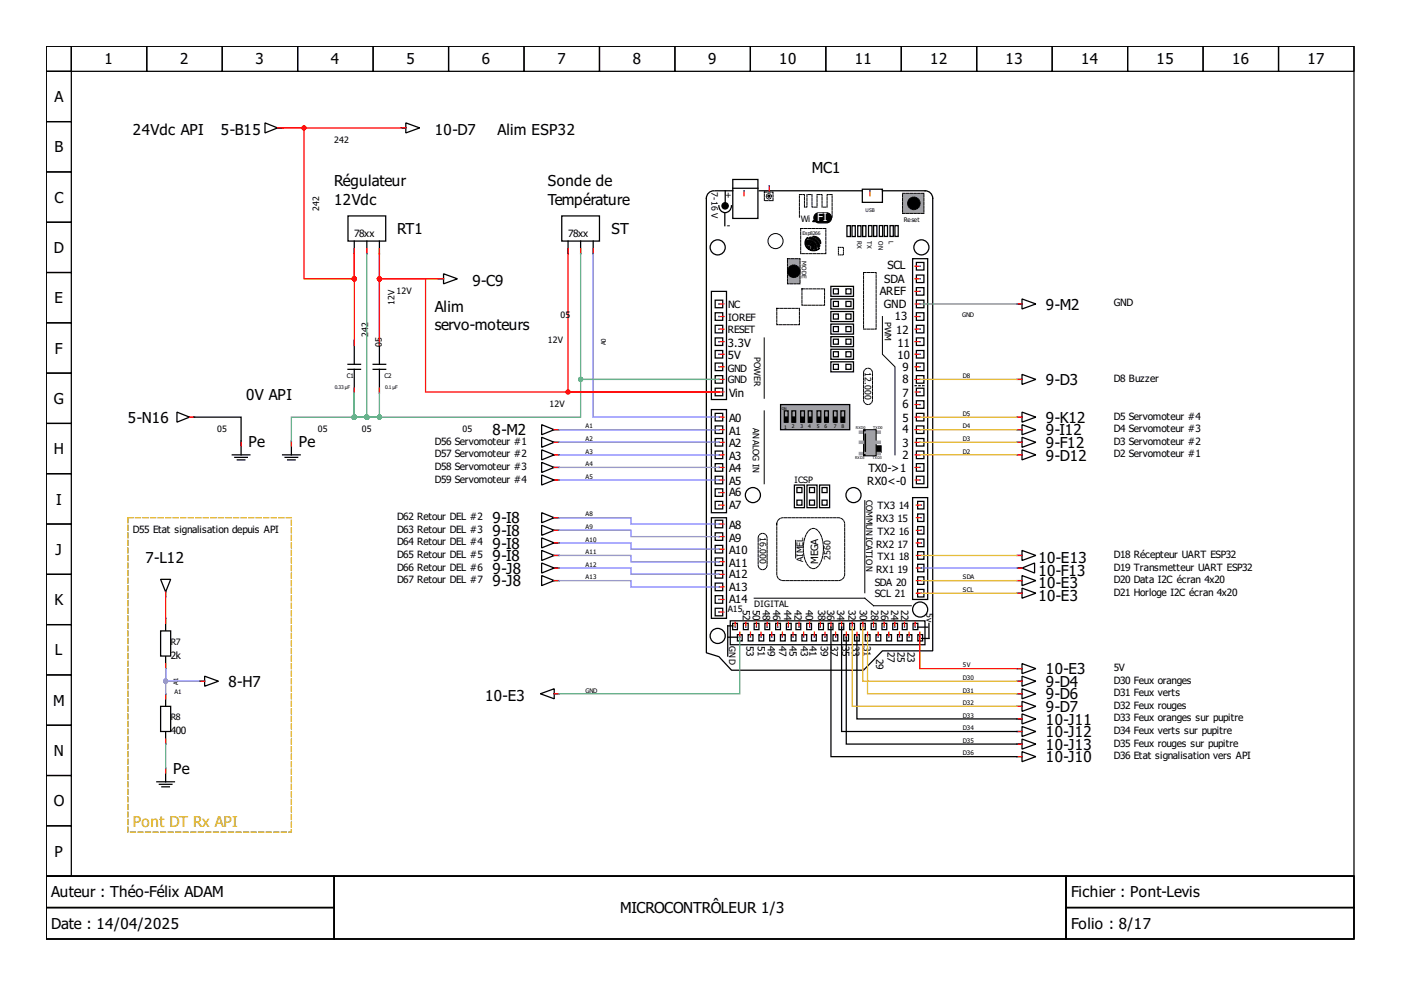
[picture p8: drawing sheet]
<svg xmlns="http://www.w3.org/2000/svg" width="297mm" height="210mm" viewBox="0 0 297 210" stroke-linecap="round" stroke-linejoin="round" font-family="sans-serif">
<g fill="none" stroke="#000" stroke-width=".27">
<path d="M9.8 9.8h277.3v176h-277.3zM9.8 9.8h5.3v5.3h-5.3zM9.8 15.1h5.3v10.7h-5.3zM15.1 9.8h16v5.3h-16zM31.1 9.8h16v5.3h-16zM47.1 9.8h16v5.3h-16zM63.1 9.8h16v5.3h-16zM79.1 9.8h16v5.3h-16zM95.1 9.8h16v5.3h-16zM111.1 9.8h16v5.3h-16zM127.1 9.8h16v5.3h-16zM143.1 9.8h16v5.3h-16z"/>
<path d="M159.1 9.8h16v5.3h-16zM175.1 9.8h16v5.3h-16zM191.1 9.8h16v5.3h-16zM207.1 9.8h16v5.3h-16zM223.1 9.8h16v5.3h-16zM239.1 9.8h16v5.3h-16zM255.1 9.8h16v5.3h-16zM271.1 9.8h16v5.3h-16zM9.8 25.8h5.3v10.7h-5.3zM9.8 36.5h5.3v10.6h-5.3zM9.8 47.1h5.3v10.7h-5.3zM9.8 57.8h5.3v10.6h-5.3z"/>
<path d="M119.1 45.8h8v5.3h-8zM120.4 51.1v2.7M123.1 51.1v2.7M125.8 51.1v2.7M9.8 68.4h5.3v10.7h-5.3zM9.8 79.1h5.3v10.7h-5.3zM9.8 89.8h5.3v10.6h-5.3zM9.8 100.4h5.3v10.7h-5.3zM9.8 111.1h5.3v10.7h-5.3zM9.8 121.8h5.3v10.6h-5.3zM9.8 132.4h5.3v10.7h-5.3zM35.1 131.1v10.7"/>
<path d="M9.8 143.1h5.3v10.7h-5.3zM9.8 153.8h5.3v10.6h-5.3zM9.8 164.4h5.3v10.7h-5.3zM9.8 175.1h5.3v10.7h-5.3zM9.8 185.8h277.3v13.3h-277.3zM9.8 185.8h61v6.6h-61zM9.8 192.4h61v6.7h-61zM70.8 185.8h155.2v13.3h-155.2zM226 185.8h61.1v6.6h-61.1zM226 192.4h61.1v6.7h-61.1z"/>
</g>
<path d="M27.1 109.8h34.7v66.6h-34.7z" fill="none" stroke="#aa0" stroke-width=".27" stroke-dasharray="1.1 .5"/>
<path d="M120.4 52.7v1.1M123.1 52.7v1.1M125.8 52.7v1.1" fill="none" stroke="#f00" stroke-width=".27"/>
<path d="M120.4 53.8h.1M123.1 53.8h.1M125.8 53.8h.1" fill="none" stroke="#00f" stroke-width=".27"/>
<path d="M34.1 133.8h2.1v5.3h-2.1z" fill-rule="evenodd" fill="#fff" stroke="#000" stroke-width=".27"/>
<path d="M35.1 131.1v1.1M35.1 140.7v1.1" fill="none" stroke="#f00" stroke-width=".27"/>
<path d="M35.1 131.1h.1M35.1 141.8h.1" fill="none" stroke="#00f" stroke-width=".27"/>
<path d="M191.4 41h4.5v4.2h-4.5z" fill-rule="evenodd" fill="#a0a0a4" stroke="#000" stroke-width=".21" stroke-dasharray=".5 .3"/>
<circle cx="193.8" cy="43.1" r="1.33" fill="#000" stroke="#000" stroke-width=".21" stroke-dasharray=".1 .3"/>
<path d="M167 54.8h2.6v5.4h-2.6z" fill-rule="evenodd" fill="#a0a0a4" stroke="#000" stroke-width=".21" stroke-dasharray=".5 .3"/>
<circle cx="164.4" cy="51.1" r="1.6" fill="none" stroke="#000" stroke-width=".21"/>
<path d="M185.4 96.5h.2z" fill-rule="evenodd" fill="#000" stroke="#000" stroke-width=".27"/>
<path d="M165.5 85.8h14.7v5.3h-14.7z" fill-rule="evenodd" fill="#a0a0a4" stroke="#000" stroke-width=".27"/>
<g fill="#000" stroke="#000" stroke-width=".21">
<path d="M171.1 50.4l.1-.1a1.71 1.71 0 0 0 0 2.3 .23 .23 0 0 1 .2-.4 .23 .23 0 0 1 .3 .3 .23 .23 0 0 1-.3 .2 2.18 2.18 0 0 0 2.4 0 1.76 1.76 0 0 1-2.4 .1 1.76 1.76 0 0 1-.3-2.4z" fill-rule="evenodd"/>
<path d="M171 51a1.47 1.47 0 0 1 1.6 .2 1.47 1.47 0 0 1 .4 1.6h-.3v-.2a1.06 1.06 0 0 0-.5-1 1.06 1.06 0 0 0-1.1-.1 1.02 1.02 0 0 1 1.1 .3 1.02 1.02 0 0 1 .2 1.1 .3 .3 0 0 1-.4-.1 .3 .3 0 0 1 0-.4 .66 .66 0 0 0-.9-.4z" fill-rule="evenodd"/>
<path d="M171.5 50.4l.2-.1a2.02 2.02 0 0 1 2.1 2l-.4 .2a1.93 1.93 0 0 0-2-1.8z" fill-rule="evenodd"/>
<path d="M172.4 50.1a1.38 1.38 0 0 1 1.5 1.6 2.76 2.76 0 0 0-1.6-1.5z" fill-rule="evenodd"/>
<path d="M185.8 94.5h1v1.4h-1z" fill-rule="evenodd"/>
</g>
<path d="M183.4 78.4a.94 .94 0 0 1 1-.2 .94 .94 0 0 1 .6 .9v5.7a.95 .95 0 0 1-1 1 .95 .95 0 0 1-.9-1v-5.7zM161 113.4a.94 .94 0 0 1 1.1-.2 .94 .94 0 0 1 .5 .9v5.7a.95 .95 0 0 1-.9 1 .95 .95 0 0 1-1-1v-5.7z" fill="none" stroke="#000" stroke-width=".21" stroke-dasharray=".5 .3"/>
<g fill="#a0a0a4" stroke="#a0a0a4" stroke-width=".21">
<path d="M182.2 95.9h4.5v.5h-4.5z" fill-rule="evenodd"/>
<path d="M182.2 91.4h4.5v.5h-4.5z" fill-rule="evenodd"/>
</g>
<g fill="#000" stroke="#000" stroke-width=".27">
<path d="M185.2 92h.4v3.8h-.4z" fill-rule="evenodd"/>
<path d="M185.5 91.2l.2 .1z" fill-rule="evenodd"/>
</g>
<path d="M183.1 91.1h2.7v5.5h-2.7z" fill-rule="evenodd" fill="#a0a0a4" stroke="#000" stroke-width=".21"/>
<path d="M182.2 93.5h4.5v.5h-4.5z" fill-rule="evenodd" fill="#a0a0a4" stroke="#a0a0a4" stroke-width=".21"/>
<g fill="#000" stroke="#000" stroke-width=".27">
<path d="M172.8 45.6l.2-.3a3.8 3.8 0 0 1 2.6-.1 1.07 1.07 0 0 1 .7 1.2 1.07 1.07 0 0 1-1.1 .8h-1.6a1.07 1.07 0 0 1-.9-.5 1.07 1.07 0 0 1 .1-1.1z" fill-rule="evenodd"/>
<path d="M166.4 88.4h.5v1.1h-.5z" fill-rule="evenodd"/>
<path d="M168 88.4h.6v1.1h-.6z" fill-rule="evenodd"/>
<path d="M169.9 88.4h.5v1.1h-.5z" fill-rule="evenodd"/>
<path d="M171.5 88.4h.5v1.1h-.5z" fill-rule="evenodd"/>
<path d="M173.4 88.4h.5v1.1h-.5z" fill-rule="evenodd"/>
<path d="M175 88.4h.5v1.1h-.5z" fill-rule="evenodd"/>
<path d="M176.8 88.4h.6v1.1h-.6z" fill-rule="evenodd"/>
<path d="M178.4 88.4h.6v1.1h-.6z" fill-rule="evenodd"/>
<path d="M183.2 96.4l.2 .1z" fill-rule="evenodd"/>
<path d="M183.2 91.2l.2 .1z" fill-rule="evenodd"/>
<path d="M183.5 92v3.7z" fill-rule="evenodd"/>
<circle cx="153.7" cy="43.6" r=".67"/>
</g>
<path d="M162 71.6v12.8M187.1 67.1v8l2.7 2.7v18.6M162 87.1v15.5M168.7 114.6v3.7M183.4 106.1v19.6M159.9 126.8h23.5l1.8 1.6h8" fill="none" stroke="#000" stroke-width=".21"/>
<g fill="none" stroke="#000" stroke-width=".27">
<path d="M155.4 38.1h5.3v8.2h-5.3zM155.4 39.9h5.3M73.8 45.8h8v5.3h-8zM75.1 51.1v2.7M77.8 51.1v2.7M80.4 51.1v2.7M151.4 40.5a1.6 1.6 0 0 0-1.6 1.6v96.3l2.6 .8 2.7 2.9h28l4-4.1h10.7v-95.9a1.6 1.6 0 0 0-1.6-1.6h-9.1M151.6 40.5h3.8M152.4 43.6a1.34 1.34 0 0 0 1.3 1.5 1.34 1.34 0 0 0 1.4-1.5M153.7 45.2v2.7M153.8 40.5v2.6M161 40.5h21.8"/>
<path d="M172.3 47l.3-.3 .2 .3zM179.6 47.8h.7v2.4h-.7zM180.6 47.8h.7v2.4h-.7zM181.9 47.8h.6v2.4h-.6zM182.8 40.1h4.3v2.8h-4.3zM182.9 47.8h.7v2.4h-.7zM184.1 47.8h.8v2.3h-.8zM185.2 47.8h.7v2.3h-.7zM186.4 47.8h.7v2.3h-.7zM187.5 47.8h.7v2.3h-.7zM188.7 47.8h.7v2.3h-.7zM189.7 47.8h.7v2.3h-.7z"/>
<path d="M193.5 54.8h3.2v48.6h-3.2zM194.3 58.3h1.6v1.6h-1.6zM194.3 55.6h1.6v1.6h-1.6zM73.8 78.3h2.6M73.8 77.2h2.6M75.1 72.4v4.8M75.1 78.3v4.8M79.1 78.3h2.7M79.1 77.2h2.7M80.4 72.4v4.8M80.4 78.3v4.8M150.8 61.8h3.2v22.9h-3.2z"/>
<path d="M151.6 63.6h1.6v1.6h-1.6zM151.6 66.3h1.6v1.6h-1.6zM151.6 71.6h1.6v1.6h-1.6zM151.6 69h1.6v1.6h-1.6zM151.6 74.3h1.6v1.6h-1.6zM151.6 79.6h1.6v1.6h-1.6zM151.6 77h1.6v1.6h-1.6zM176.2 63.4h4.8v2.1h-4.8zM176.2 71.4h4.8v2.1h-4.8zM176.2 76.7h4.8v2.1h-4.8zM176.2 60.7h4.8v2.1h-4.8zM176.2 68.7h4.8v2.1h-4.8z"/>
<path d="M176.2 66h4.8v2.2h-4.8zM176.2 74h4.8v2.2h-4.8zM176.7 77.2h1.1v1.1h-1.1zM176.7 71.9h1.1v1.1h-1.1zM176.7 63.9h1.1v1.1h-1.1zM176.7 74.6h1.1v1h-1.1zM176.7 66.6h1.1v1h-1.1zM176.7 61.2h1.1v1.1h-1.1zM176.7 69.2h1.1v1.1h-1.1zM179.4 77.2h1v1.1h-1zM179.4 61.2h1v1.1h-1zM179.4 69.2h1v1.1h-1z"/>
<path d="M179.4 63.9h1v1.1h-1zM179.4 71.9h1v1.1h-1zM179.4 74.6h1v1h-1zM179.4 66.6h1v1h-1zM194.3 61h1.6v1.6h-1.6zM194.3 79.6h1.6v1.6h-1.6zM194.3 74.3h1.6v1.6h-1.6zM194.3 77h1.6v1.6h-1.6zM194.3 66.3h1.6v1.6h-1.6zM194.3 71.6h1.6v1.6h-1.6zM194.3 69h1.6v1.6h-1.6zM194.3 63.6h1.6v1.6h-1.6z"/>
<path d="M150.8 86.8h3.2v21.9h-3.2zM151.6 90.3h1.6v1.6h-1.6zM151.6 95.6h1.6v1.6h-1.6zM151.6 98.3h1.6v1.6h-1.6zM151.6 93h1.6v1.6h-1.6zM151.6 87.6h1.6v1.6h-1.6zM151.6 82.3h1.6v1.6h-1.6zM166.3 87.1h.8v2.4h-.8zM167.9 87.1h.8v2.4h-.8zM169.8 87.1h.8v2.4h-.8zM171.4 87.1h.8v2.4h-.8zM173.2 87.1h.8v2.4h-.8z"/>
<path d="M174.8 87.1h.8v2.4h-.8zM176.7 87.1h.8v2.4h-.8zM178.3 87.1h.8v2.4h-.8zM194.3 90.3h1.6v1.6h-1.6zM194.3 93h1.6v1.6h-1.6zM194.3 87.6h1.6v1.6h-1.6zM194.3 85h1.6v1.6h-1.6zM194.3 82.3h1.6v1.6h-1.6zM194.3 98.3h1.6v1.6h-1.6zM194.3 95.6h1.6v1.6h-1.6zM150.8 109.8h3.2v21.3h-3.2zM151.6 113h1.6v1.6h-1.6z"/>
<path d="M151.6 118.3h1.6v1.6h-1.6zM151.6 115.6h1.6v1.6h-1.6zM151.6 106.3h1.6v1.6h-1.6zM151.6 103.6h1.6v1.6h-1.6zM151.6 101h1.6v1.6h-1.6zM151.6 110.3h1.6v1.6h-1.6zM168.4 102.8h2.2v4.8h-2.2zM169 106h1v1.1h-1zM169 103.4h1v1h-1zM171.1 102.8h2.1v4.8h-2.1zM171.6 106h1.1v1.1h-1.1zM171.6 103.4h1.1v1h-1.1z"/>
<path d="M173.8 102.8h2.1v4.8h-2.1zM174.3 103.4h1.1v1h-1.1zM174.3 106h1.1v1.1h-1.1zM193.5 105.5h3.2v21.6h-3.2zM194.3 101h1.6v1.6h-1.6zM194.6 111.6h1.3v1.6h-1.3zM194.6 117h1.3v1.6h-1.3zM194.6 114.3h1.3v1.6h-1.3zM194.6 119.6h1.3v1.6h-1.3zM194.6 106.3h1.3v1.6h-1.3zM194.6 109h1.3v1.6h-1.3zM151.6 126.3h1.6v1.6h-1.6z"/>
<path d="M151.6 123.6h1.6v1.6h-1.6zM151.6 121h1.6v1.6h-1.6zM151.6 129h1.6v1.6h-1.6zM154.3 135.1h2.1M154.8 131.6h41.3v5.1h-41.3zM155.3 132.2h1v1.3h-1zM155.4 132.7h-1.1v6.4M156.3 134.6h1.1v1.3h-1.1zM157.6 132.2h1v1.3h-1zM158.6 134.6h1v1.3h-1zM159.9 132.2h1v1.3h-1zM160.9 134.6h1v1.3h-1z"/>
<path d="M162.2 132.2h1v1.3h-1zM163.2 134.6h1v1.3h-1zM164.5 132.2h1v1.3h-1zM165.5 134.6h1v1.3h-1zM166.7 132.2h1v1.3h-1zM167.7 134.6h1.1v1.3h-1.1zM168.8 132.2h1v1.3h-1zM170 134.6h1v1.3h-1zM171 132.2h1.1v1.3h-1.1zM172.1 134.6h1v1.3h-1zM173.6 132.2h1v1.3h-1zM174.3 134.6h1v1.3h-1z"/>
<path d="M175.6 132.2h1v1.3h-1zM176.6 134.6h1v1.3h-1zM177.9 132.2h1v1.3h-1zM178.9 134.6h1v1.3h-1zM180.2 132.2h1v1.3h-1zM181.2 134.6h1v1.3h-1zM182.4 132.2h1.1v1.3h-1.1zM183.5 134.6h1v1.3h-1zM184.7 132.2h1v1.3h-1zM185.7 134.6h1v1.3h-1zM187 132.2h1v1.3h-1zM188 134.6h1v1.3h-1z"/>
<path d="M189.3 132.2h1v1.3h-1zM190.3 134.6h1v1.3h-1zM191.3 132.2h1v1.3h-1zM192.3 134.6h1v1.3h-1zM193.6 132.2h1v1.3h-1zM194.6 125h1.3v1.6h-1.3zM194.6 122.3h1.3v1.6h-1.3zM194.6 133h2.1M194.6 134.6h1v1.3h-1zM197 132.2v3.2h-1.6M35.1 147.1v10.7"/>
<circle cx="152.2" cy="52.4" r="1.6"/>
<circle cx="163" cy="41.6" r=".2"/>
<circle cx="195.4" cy="52.4" r="1.6"/>
<circle cx="159.6" cy="105" r="1.6"/>
<circle cx="181" cy="105" r="1.6"/>
<circle cx="152.2" cy="134.8" r="1.6"/>
<circle cx="195.1" cy="129.2" r="1.6"/>
</g>
<circle cx="168.3" cy="57.5" r="1.33" fill="#000" stroke="#000" stroke-width=".21" stroke-dasharray=".1 .3"/>
<path d="M162.1 40.7h1.8v1.8h-1.8zM169.8 48.4h5.3v5.4h-5.3zM176.4 46v-4.7h-1v2.6h-1.1v-2.6h-1.1v2.6h-1v-2.6h-1.1v2.6h-.5v-2.6h-1.1v4.7M183.1 57.8h2.7v12h-2.7zM164.7 65.4h4.8v3.4h-4.8zM170 61.2h4.8v3.5h-4.8zM165 110.3l.6-.5h.4h11.8a1.33 1.33 0 0 1 1.3 1.3v10.7a1.33 1.33 0 0 1-1.3 1.3h-11.8a1.33 1.33 0 0 1-1.3-1.3v-10.7zM171.6 112.4a1.48 1.48 0 0 1 2.4 .9 6.8 6.8 0 0 1-.7 6.9 1.48 1.48 0 0 1-2.4-.9 6.8 6.8 0 0 1 .7-6.9z" fill="none" stroke="#000" stroke-width=".21" stroke-dasharray=".5 .3"/>
<g fill="none" stroke="#000" stroke-width=".21" stroke-dasharray=".1 .3">
<path d="M177.8 52.4h1v1.6h-1z"/>
<circle cx="163" cy="41.6" r=".56"/>
</g>
<path d="M194 81.8h2.2" fill="none" stroke="#000" stroke-width=".27" stroke-dasharray=".3 .5"/>
<g fill="none" stroke="#f00" stroke-width=".27">
<path d="M163.1 39.4v1.1M75.1 52.7v1.1M77.8 52.7v1.1M80.4 52.7v1.1M157.8 40.5v1M184.4 40.5v1M194 59.1h1.1M194 56.4h1.1M75.1 72.2v1M80.4 72.2v1M152.4 75.1h1.1M152.4 67.1h1.1"/>
<path d="M152.4 72.4h1.1M152.4 77.8h1.1M152.4 69.8h1.1M152.4 64.4h1.1M194 75.1h1.1M194 67.1h1.1M194 72.4h1.1M194 61.8h1.1M194 77.8h1.1M194 69.8h1.1M194 64.4h1.1M75.1 82.3v1.1"/>
<path d="M80.4 82.3v1.1M152.4 80.4h1.1M152.4 83.1h1.1M152.4 88.4h1.1M152.4 91.1h1.1M152.4 99.1h1.1M152.4 96.4h1.1M152.4 93.8h1.1M194 80.4h1.1M194 83.1h1.1M194 85.8h1.1M194 88.4h1.1"/>
<path d="M194 91.1h1.1M194 99.1h1.1M194 96.4h1.1M194 93.8h1.1M152.4 101.8h1.1M152.4 111.1h1.1M152.4 116.4h1.1M152.4 119.1h1.1M152.4 113.8h1.1M152.4 107.1h1.1M152.4 104.4h1.1M194 101.8h1.1"/>
<path d="M194.3 107.1h1.1M194.3 109.8h1.1M194.3 112.4h1.1M194.3 115.1h1.1M194.3 117.8h1.1M152.4 121.8h1.1M152.4 124.4h1.1M152.4 127.1h1.1M152.4 129.8h1.1M155.9 131.9v1.1M156.9 134v1.1M158.1 131.9v1.1"/>
<path d="M159.1 134v1.1M160.4 131.9v1.1M161.4 134v1.1M162.6 131.9v1.1M163.6 134v1.1M164.9 131.9v1.1M165.9 134v1.1M167.2 131.9v1.1M168.1 134v1.1M169.4 131.9v1.1M170.4 134v1.1M171.7 131.9v1.1"/>
<path d="M172.7 134v1.1M173.9 131.9v1.1M174.9 134v1.1M176.2 131.9v1.1M177.2 134v1.1M178.4 131.9v1.1M179.4 134v1.1M180.7 131.9v1.1M181.7 134v1.1M182.9 131.9v1.1M183.9 134v1.1M185.2 131.9v1.1"/>
<path d="M186.2 134v1.1M187.5 131.9v1.1M188.5 134v1.1M189.7 131.9v1.1M190.7 134v1.1M191.8 131.9v1.1M192.8 134v1.1M194 131.9v1.1M194.3 120.4h1.1M194.3 123.1h1.1M194.3 125.8h1.1M195 134v1.1"/>
</g>
<g fill="none" stroke="#00f" stroke-width=".27">
<path d="M163.1 39.4h.1M75.1 53.8h.1M77.8 53.8h.1M80.4 53.8h.1M157.8 40.5h.1M184.4 40.5h.1M195.1 56.4h.1M195.1 59.1h.1M75.1 72.2h.1M80.4 72.2h.1M152.4 64.4h.1M152.4 67.1h.1"/>
<path d="M152.4 69.8h.1M152.4 72.4h.1M152.4 75.1h.1M152.4 77.8h.1M195.1 61.8h.1M195.1 64.4h.1M195.1 67.1h.1M195.1 69.8h.1M195.1 72.4h.1M195.1 75.1h.1M195.1 77.8h.1M75.1 83.4h.1"/>
<path d="M80.4 83.4h.1M152.4 80.4h.1M152.4 83.1h.1M152.4 88.4h.1M152.4 91.1h.1M152.4 93.8h.1M152.4 96.4h.1M152.4 99.1h.1M195.1 80.4h.1M195.1 83.1h.1M195.1 85.8h.1M195.1 88.4h.1"/>
<path d="M195.1 91.1h.1M195.1 93.8h.1M195.1 96.4h.1M195.1 99.1h.1M152.4 101.8h.1M152.4 104.4h.1M152.4 107.1h.1M152.4 111.1h.1M152.4 113.8h.1M152.4 116.4h.1M152.4 119.1h.1M195.1 101.8h.1"/>
<path d="M195.4 107.1h.1M195.4 109.8h.1M195.4 112.4h.1M195.4 115.1h.1M195.4 117.8h.1M152.4 121.8h.1M152.4 124.4h.1M152.4 127.1h.1M152.4 129.8h.1M155.9 133h.1M156.9 135.1h.1M158.1 133h.1"/>
<path d="M159.1 135.1h.1M160.4 133h.1M161.4 135.1h.1M162.6 133h.1M163.6 135.1h.1M164.9 133h.1M165.9 135.1h.1M167.2 133h.1M168.1 135.1h.1M169.4 133h.1M170.4 135.1h.1M171.7 133h.1"/>
<path d="M172.7 135.1h.1M173.9 133h.1M174.9 135.1h.1M176.2 133h.1M177.2 135.1h.1M178.4 133h.1M179.4 135.1h.1M180.7 133h.1M181.7 135.1h.1M182.9 133h.1M183.9 135.1h.1M185.2 133h.1"/>
<path d="M186.2 135.1h.1M187.5 133h.1M188.5 135.1h.1M189.7 133h.1M190.7 135.1h.1M191.8 133h.1M192.8 135.1h.1M194 133h.1M195 135.1h.1M195.4 120.4h.1M195.4 123.1h.1M195.4 125.8h.1"/>
</g>
<path d="M34.1 149.8h2.1v5.3h-2.1z" fill-rule="evenodd" fill="#fff" stroke="#000" stroke-width=".27"/>
<g fill="none" stroke="#f00" stroke-width=".27">
<path d="M58.8 27.1h1.1M59.9 27.1h4.5v32h10.7v-5.3v18.4M86 27.1h-26.1M120.4 53.8v29.3h32h-62.2v-24h-9.8v13.1v-18.4v5.3h13.6M215.6 64.4h1.1M40.2 88.4h1.1M51.1 93.5v1.1M61.8 93.5v1.1M117.5 91.1h1.1M117.5 93.8h1.1M117.5 96.4h1.1M117.5 99.1h1.1"/>
<path d="M215.6 91.1h1.1M215.6 93.8h1.1M215.6 80.4h1.1M215.6 96.4h1.1M215.6 88.4h1.1M117.5 101.8h1.1M117.5 117.8h1.1M117.5 115.1h1.1M117.5 112.4h1.1M117.5 109.8h1.1M215.6 117.8h1.1M35.1 125.5v5.6"/>
<path d="M117.5 120.4h1.1M117.5 123.1h1.1M195 135.1v6.7h21.7M215.6 120.4h1.1M215.6 123.1h1.1M215.6 125.8h1.1M35.1 147.1v1.1M35.1 156.7v1.1M42.3 144.4h1.1M117.5 147.1h1.1M215.6 152.4h1.1M215.6 157.8h1.1"/>
<path d="M215.6 144.4h1.1M215.6 149.8h1.1M215.6 147.1h1.1M215.6 155.1h1.1M35.1 162.8v1.1M215.6 160.4h1.1"/>
</g>
<g fill="none" stroke="#00f" stroke-width=".27">
<path d="M59.9 27.1h.1M85 27.1h.1M93 59.1h.1M215.6 64.4h.1M41.3 88.4h.1M51.1 93.5h.1M61.8 93.5h.1M118.6 91.1h.1M118.6 93.8h.1M118.6 96.4h.1M118.6 99.1h.1M215.6 80.4h.1"/>
<path d="M215.6 88.4h.1M215.6 91.1h.1M215.6 93.8h.1M215.6 96.4h.1M118.6 101.8h.1M118.6 109.8h.1M118.6 112.4h.1M118.6 115.1h.1M118.6 117.8h.1M215.6 117.8h.1M35.1 126.6h.1M118.6 120.4h.1"/>
<path d="M118.6 123.1h.1M215.6 120.4h.1M215.6 123.1h.1M215.6 125.8h.1M35.1 147.1h.1M35.1 157.8h.1M42.3 144.4h.1M118.6 147.1h.1M215.6 141.8h.1M215.6 144.4h.1M215.6 147.1h.1M215.6 149.8h.1"/>
<path d="M215.6 152.4h.1M215.6 155.1h.1M215.6 157.8h.1M35.1 162.8h.1M215.6 160.4h.1"/>
</g>
<g fill="none" stroke="#000" stroke-width=".27">
<path d="M56.2 26.1l2.6 1-2.6 1.1zM58.8 27.1h.8M85.2 27.1h.8M86 26.1l3 1-3 1.1zM93.2 59.1h.8M94 58l3 1.1-3 1.1zM215.9 64.4h.8M216.7 79.4l2.9 1-2.9 1.1zM216.7 63.4l2.9 1-2.9 1.1zM37.5 87.4l2.7 1-2.7 1.1zM40.2 88.4h.8M41.3 88.4h9.8v5.1"/>
<path d="M49.2 96.4h3.8M49.8 97h2.6M50.3 97.5h1.6M51.1 93.8v2.6M59.9 96.4h3.7M60.4 97h2.7M61 97.5h1.6M61.8 93.8v2.6M114.8 92.7l2.7 1.1-2.7 1zM114.8 90l2.7 1.1-2.7 1.1zM114.8 98l2.7 1.1-2.7 1.1zM114.8 95.4l2.7 1-2.7 1.1z"/>
<path d="M117.5 91.1h.8M117.5 93.8h.8M117.5 96.4h.8M117.5 99.1h.8M215.9 91.1h.8M215.9 93.8h.8M215.9 80.4h.8M215.9 96.4h.8M215.9 88.4h.8M216.7 90l2.9 1.1-2.9 1.1zM216.7 95.4l2.9 1-2.9 1.1zM216.7 92.7l2.9 1.1-2.9 1z"/>
<path d="M216.7 87.4l2.9 1-2.9 1.1zM114.8 100.7l2.7 1.1-2.7 1zM114.8 119.4l2.7 1-2.7 1.1zM114.8 114l2.7 1.1-2.7 1.1zM114.8 111.4l2.7 1-2.7 1.1zM114.8 108.7l2.7 1.1-2.7 1zM114.8 116.7l2.7 1.1-2.7 1zM117.5 101.8h.8M117.5 117.8h.8M117.5 115.1h.8M117.5 112.4h.8M117.5 109.8h.8"/>
<path d="M215.9 117.8h.8M216.7 116.7l2.9 1.1-2.9 1zM34.1 122.8h2.1l-1.1 2.7zM35.1 125.5v.8M114.8 122l2.7 1.1-2.7 1.1zM117.5 120.4h.8M117.5 123.1h.8M176.2 133v27.4h39.4M178.4 133v22.1h37.2M179.4 135.1v22.7h36.2M181.7 135.1v17.3h33.9M215.9 120.4h.8"/>
<path d="M215.9 123.1h.8M215.9 125.8h.8M216.7 120.4l2.7-1v2.1zM216.7 122l2.9 1.1-2.9 1.1zM216.7 124.7l2.9 1.1-2.9 1zM42.6 144.4h.8M43.4 143.4l2.9 1-2.9 1.1zM114.6 147.1l2.9-1.1v2.2zM117.5 147.1h.8M215.9 152.4h.8M215.9 157.8h.8M215.9 141.8h.8"/>
<path d="M215.9 144.4h.8M215.9 149.8h.8M215.9 147.1h.8M215.9 155.1h.8M216.7 151.4l2.9 1-2.9 1.1zM216.7 156.7l2.9 1.1-2.9 1zM216.7 140.7l2.9 1.1-2.9 1zM216.7 143.4l2.9 1-2.9 1.1zM216.7 159.4l2.9 1-2.9 1.1zM216.7 148.7l2.9 1.1-2.9 1zM216.7 154l2.9 1.1-2.9 1.1zM216.7 146l2.9 1.1-2.9 1.1z"/>
<path d="M33.3 165.8h3.7M33.8 166.3h2.7M34.3 166.8h1.6M35.1 163.1v2.7M215.9 160.4h.8"/>
</g>
<g fill="none" stroke="#55f" stroke-width=".27">
<path d="M125.8 53.8v34.6h26.6M118.6 93.8h33.8M118.6 96.4h33.8M118.6 99.1h33.8M118.6 91.1h33.8M118.6 101.8h33.8M118.6 109.8h15.2v1.3h18.6M118.6 115.1h15.2v1.3h18.6M118.6 112.4h15.2v1.4h18.6M118.6 117.8h15.2v1.3h18.6M118.6 123.1h15.2v1.3h18.6M118.6 120.4h15.2v1.4h18.6"/>
<path d="M195.4 120.4h20.2M42.3 144.4h-7.2v-2.6v5.3"/>
</g>
<path d="M195.1 91.1h20.5M195.1 96.4h20.5M195.1 93.8h20.5M195.1 80.4h20.5M195.1 88.4h20.5M195.4 117.8h20.2M180.7 133v16.8h34.9M182.9 133v11.4h32.7M183.9 135.1v12h31.7M195.4 125.8h20.2M195.4 123.1h20.2" fill="none" stroke="#fa0" stroke-width=".27"/>
<path d="M77.8 53.8v34.6h-2.7v-5M123.1 53.8v26.6h29.3h-29.3v8h-48v-5M195.1 64.4h20.5M75.1 83.4v5h5.3v-5M75.1 83.4v5h-13.3v5.1M156.9 135.1v12h-38.3M35.1 157.8v5" fill="none" stroke="#55aa7f" stroke-width=".27"/>
<g fill="#55aa7f" stroke="#55aa7f" stroke-width=".27">
<circle cx="75.1" cy="88.4" r=".4"/>
<circle cx="123.1" cy="80.4" r=".4"/>
<circle cx="80.4" cy="88.4" r=".4"/>
<circle cx="77.8" cy="88.4" r=".4"/>
</g>
<circle cx="35.1" cy="144.4" r=".4" fill="#55f" stroke="#55f" stroke-width=".27"/>
<g fill="#f00" stroke="#f00" stroke-width=".27">
<circle cx="75.1" cy="59.1" r=".4"/>
<circle cx="64.4" cy="27.1" r=".4"/>
<circle cx="120.4" cy="83.1" r=".4"/>
<circle cx="80.4" cy="59.1" r=".4"/>
</g>
<g font-size="3.2">
<text x="22.2" y="13.7">1</text>
<text x="38.2" y="13.7">2</text>
<text x="54.2" y="13.7">3</text>
<text x="70.2" y="13.7">4</text>
<text x="86.2" y="13.7">5</text>
<text x="102.2" y="13.7">6</text>
<text x="118.2" y="13.7">7</text>
<text x="134.2" y="13.7">8</text>
<text x="150.2" y="13.7">9</text>
<text x="165.2" y="13.7">10</text>
<text x="181.2" y="13.7">11</text>
<text x="197.2" y="13.7">12</text>
<text x="213.2" y="13.7">13</text>
<text x="229.2" y="13.7">14</text>
<text x="245.2" y="13.7">15</text>
<text x="261.2" y="13.7">16</text>
<text x="277.2" y="13.7">17</text>
<text x="11.5" y="21.7">A</text>
<text x="28.2" y="28.7">24Vdc API</text>
<text x="46.8" y="28.7">5-B15</text>
<text x="92.2" y="28.7">10-D7</text>
<text x="105.5" y="28.7">Alim ESP32</text>
<text x="11.5" y="32.3">B</text>
<text x="70.8" y="39.4">Régulateur</text>
<text x="116.2" y="39.4">Sonde de</text>
<text x="172.2" y="36.7">MC1</text>
<text x="11.5" y="43">C</text>
<text x="70.8" y="43.4">12Vdc</text>
<text x="116.2" y="43.4">Température</text>
<text x="11.4" y="53.6">D</text>
<text x="84.2" y="49.6">RT1</text>
<text x="129.6" y="49.6">ST</text>
<text x="11.5" y="64.3">E</text>
<text x="100.2" y="60.7">9-C9</text>
<text x="221.7" y="65.6">9-M2</text>
<text x="92.2" y="66">Alim</text>
<text x="92.2" y="70">servo-moteurs</text>
<text x="11.7" y="75">F</text>
<text x="221.7" y="81.6">9-D3</text>
<text x="11.4" y="85.6">G</text>
<text x="27.1" y="89.6">5-N16</text>
<text x="52.2" y="84.7">0V API</text>
<text x="221.7" y="89.6">9-K12</text>
<text x="52.7" y="94.7">Pe</text>
<text x="63.4" y="94.7">Pe</text>
<text x="104.4" y="92.3">8-M2</text>
<text x="221.7" y="92.3">9-I12</text>
<text x="221.7" y="95">9-F12</text>
<text x="11.4" y="96.3">H</text>
<text x="221.7" y="97.6">9-D12</text>
<text x="11.9" y="107">I</text>
<text x="104.4" y="113.6">9-I8</text>
<text x="104.4" y="111">9-I8</text>
<text x="11.8" y="117.6">J</text>
<text x="30.9" y="119.4">7-L12</text>
<text x="104.4" y="116.3">9-I8</text>
<text x="104.4" y="119">9-I8</text>
<text x="220.2" y="119.4">10-E13</text>
<text x="104.4" y="121.6">9-J8</text>
<text x="104.4" y="124.3">9-J8</text>
<text x="220.2" y="122">10-F13</text>
<text x="220.2" y="124.7">10-E3</text>
<text x="11.5" y="128.3">K</text>
<text x="220.2" y="127.4">10-E3</text>
<text x="11.7" y="139">L</text>
<text x="221.7" y="143">10-E3</text>
<text x="11.3" y="149.6">M</text>
<text x="48.4" y="145.6">8-H7</text>
<text x="102.8" y="148.7">10-E3</text>
<text x="221.7" y="145.6">9-D4</text>
<text x="221.7" y="148.3">9-D6</text>
<text x="221.7" y="153.6">10-J11</text>
<text x="221.7" y="151">9-D7</text>
<text x="11.4" y="160.3">N</text>
<text x="221.7" y="159">10-J13</text>
<text x="221.7" y="161.6">10-J10</text>
<text x="221.7" y="156.3">10-J12</text>
<text x="36.7" y="164">Pe</text>
<text x="11.4" y="171">O</text>
<text x="11.5" y="181.6">P</text>
<text x="10.9" y="190.3">Auteur : Théo-Félix ADAM</text>
<text x="227.1" y="190.3">Fichier : Pont-Levis</text>
<text x="10.9" y="197">Date : 14/04/2025</text>
<text x="131.5" y="193.6">MICROCONTRÔLEUR 1/3</text>
<text x="227.1" y="197">Folio : 8/17</text>
</g>
<text font-size="3.2" fill="#aa0" x="28.2" y="175.4">Pont DT Rx API</text>
<text font-size="2.4" fill="#fff" x="173.2" y="47">FI</text>
<g font-size="2.4">
<text x="188.1" y="57">SCL</text>
<text x="186.6" y="62.6">AREF</text>
<text x="187.4" y="65.2">GND</text>
<text x="187.5" y="60.1">SDA</text>
<text x="189.8" y="67.9">13</text>
<text x="190" y="70.8">12</text>
<text x="154.3" y="73.5">3.3V</text>
<text x="154.3" y="76.2">5V</text>
<text x="190.3" y="76.2">10</text>
<text x="190.3" y="73.5">11</text>
<text x="191.4" y="78.6">9</text>
<text x="191.4" y="81.2">8</text>
<text x="154.6" y="84.2">Vin</text>
<text x="154.6" y="89.5">A0</text>
<text x="191.4" y="84.2">7</text>
<text x="191.4" y="89.5">5</text>
<text x="191.4" y="86.6">6</text>
<text x="154.6" y="94.8">A2</text>
<text x="154.6" y="92.2">A1</text>
<text x="191.4" y="91.9">4</text>
<text x="191.4" y="94.8">3</text>
<text x="154.6" y="100.2">A4</text>
<text x="154.6" y="97.5">A3</text>
<text x="184.2" y="100.2">TX0-&gt;1</text>
<text x="191.4" y="97.2">2</text>
<text x="154.6" y="105.2">A6</text>
<text x="154.6" y="107.9">A7</text>
<text x="154.6" y="102.8">A5</text>
<text x="183.9" y="102.8">RX0&lt;-0</text>
<text x="154.6" y="112.2">A8</text>
<text x="154.6" y="117.5">A10</text>
<text x="154.6" y="114.8">A9</text>
<text x="154.6" y="122.6">A12</text>
<text x="154.6" y="125.2">A13</text>
<text x="154.6" y="120.2">A11</text>
<text x="154.6" y="127.9">A14</text>
</g>
<g font-size="2.1">
<text x="75.1" y="50.3">78xx</text>
<text x="120.4" y="50.3">78xx</text>
<text x="154.1" y="48.6">-</text>
<text x="154.3" y="65.4">NC</text>
<text x="236.1" y="65">GND</text>
<text x="154.3" y="70.6">RESET</text>
<text x="154.3" y="68.1">IOREF</text>
<text x="154.3" y="78.8">GND</text>
<text x="154.3" y="81.2">GND</text>
<text x="236.1" y="81">D8 Buzzer</text>
<text x="236.1" y="89">D5 Servomoteur #4</text>
<text x="92.2" y="94.3">D56 Servomoteur #1</text>
<text x="236.1" y="91.6">D4 Servomoteur #3</text>
<text x="236.1" y="94.3">D3 Servomoteur #2</text>
<text x="92.2" y="97">D57 Servomoteur #2</text>
<text x="92.2" y="99.6">D58 Servomoteur #3</text>
<text x="236.1" y="97">D2 Servomoteur #1</text>
<text x="92.2" y="102.3">D59 Servomoteur #4</text>
<text x="186" y="107.9">TX3</text>
<text x="190.6" y="107.9">14</text>
<text x="28.2" y="113">D55 Etat signalisation depuis API</text>
<text x="84.2" y="113">D63 Retour DEL #3</text>
<text x="84.2" y="110.3">D62 Retour DEL #2</text>
<text x="185.8" y="110.6">RX3</text>
<text x="186" y="113.5">TX2</text>
<text x="190.3" y="110.6">15</text>
<text x="190.6" y="113.5">16</text>
<text x="84.2" y="115.6">D64 Retour DEL #4</text>
<text x="84.2" y="118.3">D65 Retour DEL #5</text>
<text x="173.4" y="119.5" transform="rotate(-90 173.4 119.5)">MEGA</text>
<text x="185.8" y="116.2">RX2</text>
<text x="186" y="118.8">TX1</text>
<text x="190.3" y="116.2">17</text>
<text x="190.6" y="118.8">18</text>
<text x="236.1" y="118.3">D18 Récepteur UART ESP32</text>
<text x="84.2" y="121">D66 Retour DEL #6</text>
<text x="84.2" y="123.6">D67 Retour DEL #7</text>
<text x="185.5" y="124.2">SDA 20</text>
<text x="185.8" y="121.5">RX1</text>
<text x="190.3" y="121.5">19</text>
<text x="236.1" y="123.6">D20 Data I2C écran 4x20</text>
<text x="236.1" y="121">D19 Transmetteur UART ESP32</text>
<text x="157.5" y="129.2" transform="rotate(90 157.5 129.2)">52</text>
<text x="159.6" y="129.2" transform="rotate(90 159.6 129.2)">50</text>
<text x="161.8" y="129.2" transform="rotate(90 161.8 129.2)">48</text>
<text x="163.9" y="129.2" transform="rotate(90 163.9 129.2)">46</text>
<text x="166.3" y="129.2" transform="rotate(90 166.3 129.2)">44</text>
<text x="168.4" y="129.2" transform="rotate(90 168.4 129.2)">42</text>
<text x="170.8" y="129.2" transform="rotate(90 170.8 129.2)">40</text>
<text x="173.5" y="129.2" transform="rotate(90 173.5 129.2)">38</text>
<text x="175.4" y="129.2" transform="rotate(90 175.4 129.2)">36</text>
<text x="177.5" y="129.2" transform="rotate(90 177.5 129.2)">34</text>
<text x="179.9" y="129.2" transform="rotate(90 179.9 129.2)">32</text>
<text x="182.3" y="129.2" transform="rotate(90 182.3 129.2)">30</text>
<text x="184.7" y="129.2" transform="rotate(90 184.7 129.2)">28</text>
<text x="185.5" y="126.6">SCL 21</text>
<text x="186.8" y="129.2" transform="rotate(90 186.8 129.2)">26</text>
<text x="189" y="129.2" transform="rotate(90 189 129.2)">24</text>
<text x="191.1" y="129.2" transform="rotate(90 191.1 129.2)">22</text>
<text x="236.1" y="126.3">D21 Horloge I2C écran 4x20</text>
<text x="158.3" y="137" transform="rotate(90 158.3 137)">53</text>
<text x="160.7" y="137" transform="rotate(90 160.7 137)">51</text>
<text x="162.8" y="137" transform="rotate(90 162.8 137)">49</text>
<text x="165.2" y="137" transform="rotate(90 165.2 137)">47</text>
<text x="167.4" y="137" transform="rotate(90 167.4 137)">45</text>
<text x="169.8" y="137" transform="rotate(90 169.8 137)">43</text>
<text x="171.6" y="137" transform="rotate(90 171.6 137)">41</text>
<text x="174" y="137" transform="rotate(90 174 137)">39</text>
<text x="176.2" y="137" transform="rotate(90 176.2 137)">37</text>
<text x="178.6" y="137" transform="rotate(90 178.6 137)">35</text>
<text x="180.7" y="137" transform="rotate(90 180.7 137)">33</text>
<text x="183.1" y="137" transform="rotate(90 183.1 137)">31</text>
<text x="36.2" y="139.6">2k</text>
<text x="185.8" y="139.6" transform="rotate(90 185.8 139.6)">29</text>
<text x="188.2" y="138.3" transform="rotate(90 188.2 138.3)">27</text>
<text x="190.3" y="138.3" transform="rotate(90 190.3 138.3)">25</text>
<text x="192.4" y="138.3" transform="rotate(90 192.4 138.3)">23</text>
<text x="236.1" y="142.3">5V</text>
<text x="236.1" y="147.6">D31 Feux verts</text>
<text x="236.1" y="145">D30 Feux oranges</text>
<text x="36.2" y="155.6">400</text>
<text x="236.1" y="155.6">D34 Feux verts sur pupitre</text>
<text x="236.1" y="153">D33 Feux oranges sur pupitre</text>
<text x="236.1" y="150.3">D32 Feux rouges</text>
<text x="236.1" y="158.3">D35 Feux rouges sur pupitre</text>
<text x="236.1" y="161">D36 Etat signalisation vers API</text>
</g>
<g font-size="1.9">
<text x="70.8" y="30.3">242</text>
<text x="150.8" y="40.7" transform="rotate(90 150.8 40.7)">7-16 V</text>
<text x="67.6" y="44.7" transform="rotate(-90 67.6 44.7)">242</text>
<text x="153.8" y="42.1">+</text>
<text x="169.8" y="47.1">Wi</text>
<text x="83.6" y="64.7" transform="rotate(-90 83.6 64.7)">12V</text>
<text x="84" y="62.3">12V</text>
<text x="78" y="71.4" transform="rotate(-90 78 71.4)">242</text>
<text x="118.8" y="67.4">05</text>
<text x="187.6" y="68.2" transform="rotate(90 187.6 68.2)">PWM</text>
<text x="81" y="73.5" transform="rotate(-90 81 73.5)">05</text>
<text x="116.2" y="72.7">12V</text>
<text x="159.9" y="75.6" transform="rotate(90 159.9 75.6)">POWER</text>
<text x="183.3" y="78.9" transform="rotate(90 183.3 78.9)">12.000</text>
<text x="116.5" y="86.3">12V</text>
<text x="46" y="91.6">05</text>
<text x="67.4" y="91.6">05</text>
<text x="76.7" y="91.6">05</text>
<text x="98" y="91.6">05</text>
<text x="159.6" y="90.8" transform="rotate(90 159.6 90.8)">ANALOG IN</text>
<text x="168.4" y="102.3">ICSP</text>
<text x="183.6" y="106" transform="rotate(90 183.6 106)">COMMUNICATION</text>
<text x="161.1" y="113.8" transform="rotate(90 161.1 113.8)">16.000</text>
<text x="170.3" y="119.1" transform="rotate(-90 170.3 119.1)">AIMEL</text>
<text x="176.1" y="118.7" transform="rotate(-90 176.1 118.7)">2560</text>
<text x="154.3" y="129.8">A15</text>
<text x="159.9" y="128.7">DIGITAL</text>
<text x="196.4" y="130" transform="rotate(90 196.4 130)">5v</text>
<text x="36.2" y="136.7">R7</text>
<text x="154.6" y="137" transform="rotate(90 154.6 137)">GND</text>
<text x="36.2" y="152.7">R8</text>
</g>
<g font-size="1.3">
<text x="191.6" y="47.1">Reset</text>
<text x="181.8" y="51.1" transform="rotate(90 181.8 51.1)">RX</text>
<text x="183.9" y="51.1" transform="rotate(90 183.9 51.1)">TX</text>
<text x="186.3" y="51.2" transform="rotate(90 186.3 51.2)">ON</text>
<text x="188.4" y="51.1" transform="rotate(90 188.4 51.1)">L</text>
<text x="170" y="55.4" transform="rotate(90 170 55.4)">MODE</text>
<text x="204" y="67.1">GND</text>
<text x="128.4" y="73.2" transform="rotate(-90 128.4 73.2)">A0</text>
<text x="73.5" y="80.2">C1</text>
<text x="81.5" y="80.2">C2</text>
<text x="204.2" y="80.2">D8</text>
<text x="204.2" y="88.2">D5</text>
<text x="124.2" y="93.5">A2</text>
<text x="124.2" y="90.8">A1</text>
<text x="204.2" y="90.8">D4</text>
<text x="204.2" y="93.5">D3</text>
<text x="124.2" y="96.2">A3</text>
<text x="124.2" y="101.5">A5</text>
<text x="124.2" y="98.8">A4</text>
<text x="204.2" y="96.2">D2</text>
<text x="124.2" y="109.5">A8</text>
<text x="124.2" y="112.2">A9</text>
<text x="124.2" y="114.8">A10</text>
<text x="124.2" y="117.5">A11</text>
<text x="124.2" y="122.8">A13</text>
<text x="124.2" y="120.2">A12</text>
<text x="204.2" y="125.5">SCL</text>
<text x="204.2" y="122.8">SDA</text>
<text x="204.2" y="141.5">5V</text>
<text x="37" y="147.1">A1</text>
<text x="37.8" y="145.2" transform="rotate(-90 37.8 145.2)">A1</text>
<text x="124.2" y="146.8">GND</text>
<text x="204.2" y="146.8">D31</text>
<text x="204.2" y="144.2">D30</text>
<text x="204.2" y="149.5">D32</text>
<text x="204.2" y="154.8">D34</text>
<text x="204.2" y="152.2">D33</text>
<text x="204.2" y="157.5">D35</text>
<text x="204.2" y="160.2">D36</text>
</g>
<g font-size="1.1">
<text x="183.5" y="44.9">USB</text>
<text x="170.2" y="49.8">Esp8266</text>
<text x="71" y="82.6">0.33 µF</text>
<text x="81.6" y="82.6">0.1 µF</text>
<text x="166.2" y="91">1</text>
<text x="167.9" y="90.7">2</text>
<text x="169.7" y="90.7">3</text>
<text x="171.3" y="90.7">4</text>
<text x="173.2" y="90.7">5</text>
<text x="174.8" y="90.7">6</text>
<text x="176.8" y="90.7">7</text>
<text x="178.4" y="90.7">8</text>
</g>
<g font-size=".8">
<text x="165.8" y="86.8">ON</text>
<text x="181.5" y="90.9">RXD0</text>
<text x="185.1" y="91">TXD0</text>
<text x="181.3" y="97.4">RXD3</text>
<text x="185" y="97.4">TXD3</text>
</g>
</svg>
